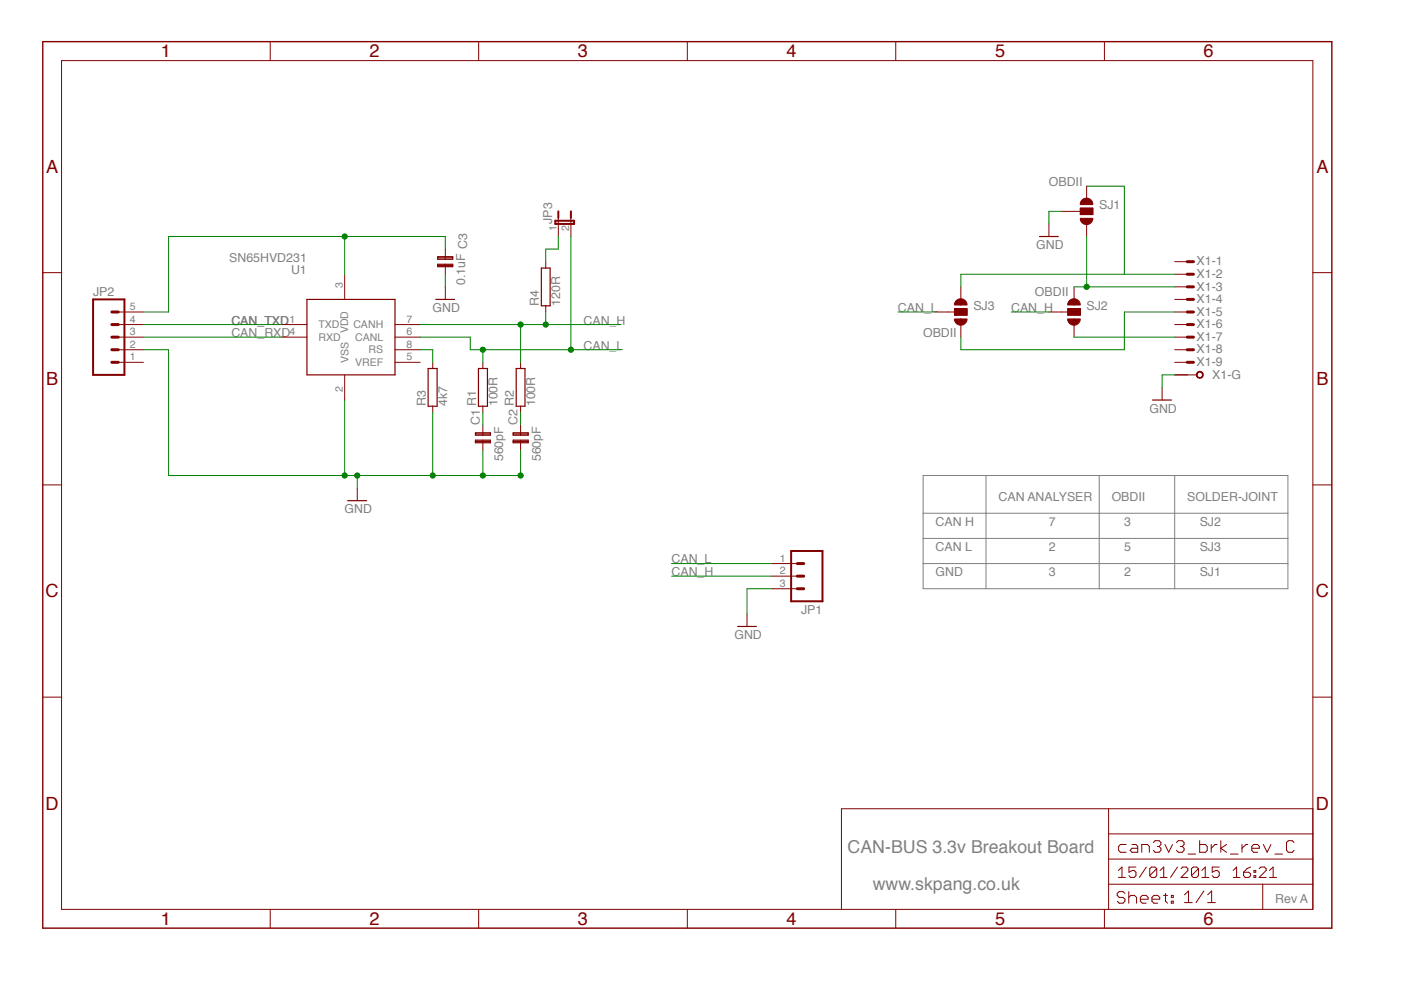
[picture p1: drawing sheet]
<svg xmlns="http://www.w3.org/2000/svg" width="297mm" height="210mm" viewBox="0 0 297 210" stroke-linecap="round" stroke-linejoin="round" font-family="sans-serif">
<g fill="none" stroke="#820000" stroke-width=".21">
<path d="M13 12.9h265.4v179.9h-265.4zM57.3 8.8v4.1M101.5 8.8v4.1M145.7 8.8v4.1M189.9 8.8v4.1M234.2 8.8v4.1M9.1 57.8h3.9M73.1 58.1v5.4M94.4 52.8v2.2M94.4 56v2.1M222.4 47.5v2.6M249.1 58.1h2.6"/>
<path d="M278.4 57.8h4M59.7 68.8h5.4M59.7 71.5h5.4M73.1 79.5v5.3M83.7 68.8h5.4M83.7 71.5h5.4M83.7 74.2h5.4M83.7 76.8h5.4M91.7 76.8v1.3M94.4 60.8v2.7M102.4 76.8v1.3M110.4 76.8v1.3"/>
<path d="M249.1 68.8h2.6M249.1 71.5h2.6M249.1 74.2h2.6M249.1 76.8h2.6M249.1 60.8h2.6M249.1 63.5h2.6M249.1 66.1h2.6M251.7 79.5h2M91.7 86.1v1.4M102.4 86.1v1.4M102.4 90.2v2.1M102.4 93.3v2.2"/>
<path d="M110.4 86.1v1.4M110.4 90.2v2.1M110.4 93.3v2.2M9.1 102.8h3.9M75.7 103.5v2.7M278.4 102.8h4M158.4 130.2v2.6M9.1 147.8h3.9M278.4 147.8h4M235 171.5v21.3M235 176.8h43.4M238.8 179.1h-1.3l-.3 .4v.8l.3 .4h1.3"/>
<path d="M240 179.1h.8l.4 .4v1.2h-1.2l-.4-.4 .4-.4h1.2M244.5 178.6l.4-.4h.9l.3 .4v.5l-.3 .4M245.3 179.5h.5M245.8 179.5l.3 .4v.4l-.3 .4h-.9l-.4-.4M247 179.1l.8 1.6 .8-1.6M249.4 178.6l.4-.4h.9l.3 .4v.5l-.3 .4M250.2 179.5h.5M250.7 179.5l.3 .4v.4l-.3 .4h-.9l-.4-.4M254.3 178.2v2.5h1.3l.4-.4v-.8l-.4-.4h-1.3M256.8 179.1v1.6M258 179.1h-.4l-.8 .8M258.8 178.2v2.5"/>
<path d="M260.1 179.1l-1.3 .8 1.3 .8M263.3 179.1v1.6M264.6 179.1h-.4l-.9 .8M265.4 179.9h1.6v-.4l-.4-.4h-.8l-.4 .4v.8l.4 .4h.8M267.9 179.1l.8 1.6 .8-1.6M274.4 178.6l-.4-.4h-.9l-.3 .4v1.7l.3 .4h.9l.4-.4M278.4 171.5h-100v21.3M57.3 192.8v4M101.5 192.8v4M145.7 192.8v4M189.9 192.8v4M234.2 192.8v4"/>
<path d="M235 187.5h43.4M235 182.1h43.4M237.1 184.6l.8-.8v2.2M237.1 186h1.5M238.5 189.4l-.4-.4h-.8l-.4 .4v.4l.4 .5h.8l.4 .4v.4l-.4 .4h-.8l-.4-.4M239.3 190.3l.4-.5h.8l.5 .5v1.2M239.3 189v2.5M240.8 183.8h-1.4v1.1l.7-.3h.4l.3 .3v.8l-.3 .3h-.8l-.3-.3M241.8 190.7h1.6v-.4l-.4-.5h-.8l-.4 .5v.8l.4 .4h.8M242.1 180.7v-1.6h1.2l.4 .4v1.2M243 183.8l-1.4 2.2M244.2 190.7h1.7v-.4l-.4-.5h-.8l-.5 .5v.8l.5 .4h.8"/>
<path d="M245.2 184.2v1.5l-.3 .3h-.8l-.3-.3M245.2 184.2l-.3-.4h-.8l-.3 .4v1.5M245.2 184.2l-1.4 1.5M246 186h1.4M246 184.6l.7-.8v2.2M246.7 189.8h.8M247.1 189.4v1.7l.4 .4M248.3 189.8h.5v.5h-.5zM248.3 191.1h.5v.4h-.5zM249.7 183.8l-1.5 2.2M250.4 184.2l.4-.4h.7l.4 .4v.4l-1.5 1.4h1.5M251.1 189.7l.9-.8v2.5"/>
<path d="M251.1 191.4h1.7M251.9 181.1h1.6M254.1 184.2v1.5l-.4 .3h-.7l-.4-.3M254.1 184.2l-.4-.4h-.7l-.4 .4v1.5M254.1 184.2l-1.5 1.5M254.8 186h1.5M254.8 184.6l.7-.8v2.2M255.2 188.9l-1.6 2.5M256 191.4h1.7M256 189.7l.9-.8v2.5M258.5 183.8h-1.5v1.1l.8-.3h.3l.4 .3v.8l-.4 .3h-.7l-.4-.3M260.9 181.1h1.6"/>
<path d="M261.5 186h1.4M261.5 184.6l.7-.8v2.2M263.7 184.9h1.1l.3 .4v.4l-.3 .3h-.8l-.3-.3zM265.1 183.8l-.7 .4-.7 .7M265.9 185.7h.3v.3h-.3zM265.9 184.6h.3v.3h-.3zM267 184.2l.3-.4h.8l.3 .4v.4l-1.4 1.4h1.4M267.7 187.5v5.3M269.2 186h1.4M269.2 184.6l.7-.8v2.2M270.3 181.1h1.6"/>
</g>
<path d="M9.1 8.8h273.3v188h-273.3z" fill="none" stroke="#820000" stroke-width=".3"/>
<g fill="none" stroke="#820000" stroke-width=".25">
<path d="M92.8 56h3.2v.5h-3.2zM92.8 54.4h3.2v.6h-3.2zM92.8 56.3h3.2M92.8 54.7h3.2M220.4 50.1h4M65.1 63.5h18.6v16h-18.6zM90.8 78.1h1.9v8h-1.9zM92.4 63.5h4M101.4 78.1h1.9v8h-1.9zM109.4 78.1h1.9v8h-1.9zM100.8 93.3h3.2v.6h-3.2zM100.8 91.8h3.2v.5h-3.2z"/>
<path d="M100.8 93.6h3.2M100.8 92h3.2M108.8 93.3h3.2v.6h-3.2zM108.8 91.8h3.2v.5h-3.2zM108.8 93.6h3.2M108.8 92h3.2M73.7 106.2h4M156.4 132.8h4"/>
</g>
<path d="M251.7 58.1h1.3M251.7 60.8h1.3M251.7 63.5h1.3M251.7 66.1h1.3M251.7 68.8h1.3M251.7 71.5h1.3M251.7 74.2h1.3M251.7 76.8h1.3" fill="none" stroke="#820000" stroke-width=".63"/>
<path d="M254 78.8a.75 .75 0 0 1 1.1 .4 .75 .75 0 0 1-.6 1 .75 .75 0 0 1-.9-.7h.2a.58 .58 0 0 1 .8-.5 .58 .58 0 0 1 .2 .9 .58 .58 0 0 1-1-.2v-.2h-.2z" fill-rule="evenodd" fill="#820000"/>
<path d="M115.7 55.5v1.3M118.4 46.2v3.9M121 46.2v3.9M249.1 55.5h2.6M115.7 64.8v1.3M249.1 79.5h2.6M254 78.8a.75 .75 0 0 1 1.1 .4 .75 .75 0 0 1-.6 1 .75 .75 0 0 1-.9-.7h.2a.58 .58 0 0 1 .8-.5 .58 .58 0 0 1 .2 .9 .58 .58 0 0 1-1-.2v-.2h-.2zM163.7 119.5h5.3M163.7 122.2h5.3M163.7 124.8h5.3" fill="none" stroke="#820000" stroke-width=".21"/>
<path d="M251.7 55.5h1.3M169 119.5h1.4M169 124.8h1.4M169 122.2h1.4" fill="none" stroke="#820000" stroke-width=".63"/>
<path d="M114.8 56.8h1.8v8h-1.8z" fill="none" stroke="#820000" stroke-width=".25"/>
<path d="M117.7 46.8h4v.7h-4zM118.4 44.8v1.4M121 44.8v1.4M167.7 116.8h6.7v10.7h-6.7z" fill="none" stroke="#820000" stroke-width=".42"/>
<path d="M229 46.3h2.7a1.33 1.33 0 0 1-1.3 1.3 1.33 1.33 0 0 1-1.4-1.3z" fill-rule="evenodd" fill="#820000"/>
<path d="M229 46.3h2.7a1.33 1.33 0 0 1-1.3 1.3 1.33 1.33 0 0 1-1.4-1.3z" fill="none" stroke="#820000" stroke-width=".21"/>
<path d="M229.4 42.4a1.33 1.33 0 0 1 1.5-.3 1.33 1.33 0 0 1 .8 1.3h-2.7l.2-.7z" fill-rule="evenodd" fill="#820000"/>
<path d="M227.7 44.8h1.3M229 44.1h2.7v1.4h-2.7zM229.4 42.4a1.33 1.33 0 0 1 1.5-.3 1.33 1.33 0 0 1 .8 1.3h-2.7l.2-.7z" fill="none" stroke="#820000" stroke-width=".21"/>
<path d="M229.1 44.1h2.6v1.4h-2.6z" fill="#820000"/>
<path d="M230.4 39.5v2.6M225.1 44.8h2.6M229.1 44.1h2.6v1.4h-2.6zM230.4 47.5v2.6" fill="none" stroke="#820000" stroke-width=".21"/>
<path d="M226.4 67.6h2.6a1.33 1.33 0 0 1-1.3 1.4 1.33 1.33 0 0 1-1.3-1.4z" fill-rule="evenodd" fill="#820000"/>
<path d="M226.4 67.6h2.6a1.33 1.33 0 0 1-1.3 1.4 1.33 1.33 0 0 1-1.3-1.4z" fill="none" stroke="#820000" stroke-width=".21"/>
<path d="M226.7 63.7a1.33 1.33 0 0 1 1.5-.3 1.33 1.33 0 0 1 .8 1.3h-2.6l.1-.6z" fill-rule="evenodd" fill="#820000"/>
<path d="M225.1 66.1h1.3M226.4 65.5h2.6v1.3h-2.6zM226.7 63.7a1.33 1.33 0 0 1 1.5-.3 1.33 1.33 0 0 1 .8 1.3h-2.6l.1-.6z" fill="none" stroke="#820000" stroke-width=".21"/>
<path d="M226.4 65.5h2.6v1.3h-2.6z" fill="#820000"/>
<path d="M222.4 66.1h2.7M226.4 65.5h2.6v1.3h-2.6zM227.7 60.8v2.7M227.7 68.8v2.7" fill="none" stroke="#820000" stroke-width=".21"/>
<path d="M202.4 67.6h2.6a1.33 1.33 0 0 1-1.3 1.4 1.33 1.33 0 0 1-1.3-1.4z" fill-rule="evenodd" fill="#820000"/>
<path d="M202.4 67.6h2.6a1.33 1.33 0 0 1-1.3 1.4 1.33 1.33 0 0 1-1.3-1.4z" fill="none" stroke="#820000" stroke-width=".21"/>
<path d="M202.7 63.7a1.33 1.33 0 0 1 1.5-.3 1.33 1.33 0 0 1 .8 1.3h-2.6l.1-.6z" fill-rule="evenodd" fill="#820000"/>
<path d="M201.1 66.1h1.3M202.4 65.5h2.6v1.3h-2.6zM202.7 63.7a1.33 1.33 0 0 1 1.5-.3 1.33 1.33 0 0 1 .8 1.3h-2.6l.1-.6z" fill="none" stroke="#820000" stroke-width=".21"/>
<path d="M202.4 65.5h2.6v1.3h-2.6z" fill="#820000"/>
<path d="M25.1 66.1h5.3M25.1 76.8h5.3M25.1 74.2h5.3M25.1 71.5h5.3M25.1 68.8h5.3M198.4 66.1h2.7M202.4 65.5h2.6v1.3h-2.6zM203.7 60.8v2.7M203.7 68.8v2.7M246.4 82.2v2.6" fill="none" stroke="#820000" stroke-width=".21"/>
<path d="M244.4 84.8h4" fill="none" stroke="#820000" stroke-width=".25"/>
<path d="M19.7 63.5h6.7v16h-6.7z" fill="none" stroke="#820000" stroke-width=".42"/>
<path d="M23.7 71.5h1.4M23.7 74.2h1.4M23.7 76.8h1.4M23.7 66.1h1.4M23.7 68.8h1.4" fill="none" stroke="#820000" stroke-width=".63"/>
<path d="M94.4 58.1v2.7M225.1 44.8h-2.7v2.7M30.4 74.2h5.3v26.6h74.7v-5.3M249.1 79.5h-2.7v2.7M73.1 84.8v16M91.7 87.5v13.3M102.4 95.5v5.3M75.7 100.8v2.7M163.7 124.8h-5.3v5.4" fill="none" stroke="#008100" stroke-width=".21"/>
<circle cx="73.1" cy="100.8" r=".55" fill="#008100"/>
<circle cx="73.1" cy="100.8" r=".55" fill="none" stroke="#008100" stroke-width=".21"/>
<circle cx="75.7" cy="100.8" r=".55" fill="#008100"/>
<circle cx="75.7" cy="100.8" r=".55" fill="none" stroke="#008100" stroke-width=".21"/>
<circle cx="91.7" cy="100.8" r=".55" fill="#008100"/>
<circle cx="91.7" cy="100.8" r=".55" fill="none" stroke="#008100" stroke-width=".21"/>
<circle cx="102.4" cy="100.8" r=".55" fill="#008100"/>
<circle cx="102.4" cy="100.8" r=".55" fill="none" stroke="#008100" stroke-width=".21"/>
<circle cx="110.4" cy="100.8" r=".55" fill="#008100"/>
<g fill="none" stroke="#008100" stroke-width=".21">
<path d="M118.4 50.1v2.7h-2.7v2.7M230.4 50.1v10.7M30.4 71.5h29.3M30.4 68.8h29.3M89.1 74.2h2.6v2.6M227.7 60.8h21.4M102.4 87.5v2.7M110.4 87.5v2.7"/>
<circle cx="110.4" cy="100.8" r=".55"/>
</g>
<circle cx="230.4" cy="60.8" r=".55" fill="#008100"/>
<g fill="none" stroke="#008100" stroke-width=".21">
<path d="M230.4 39.5h8v18.6M249.1 58.1h-45.4v2.7M89.1 68.8h42.6M110.4 68.8v8M115.7 66.1v2.7M214.4 66.1h8M227.7 71.5h21.4M249.1 66.1h-10.7v8.1h-34.7v-2.7M142.4 122.2h21.3"/>
<circle cx="230.4" cy="60.8" r=".55"/>
</g>
<circle cx="110.4" cy="68.8" r=".55" fill="#008100"/>
<circle cx="110.4" cy="68.8" r=".55" fill="none" stroke="#008100" stroke-width=".21"/>
<circle cx="115.7" cy="68.8" r=".55" fill="#008100"/>
<g fill="none" stroke="#008100" stroke-width=".21">
<path d="M121 50.1v24.1M89.1 71.5h10.6v2.7h32M102.4 74.2v2.6M190.4 66.1h8M142.4 119.5h21.3"/>
<circle cx="115.7" cy="68.8" r=".55"/>
</g>
<circle cx="102.4" cy="74.1" r=".55" fill="#008100"/>
<circle cx="102.4" cy="74.2" r=".55" fill="none" stroke="#008100" stroke-width=".21"/>
<circle cx="121" cy="74.1" r=".55" fill="#008100"/>
<g fill="none" stroke="#008100" stroke-width=".21">
<path d="M73.1 50.1v8M94.4 52.8v-2.7h-58.7v16h-5.3"/>
<circle cx="121" cy="74.2" r=".55"/>
</g>
<circle cx="73.1" cy="50.1" r=".55" fill="#008100"/>
<circle cx="73.1" cy="50.1" r=".55" fill="none" stroke="#008100" stroke-width=".21"/>
<path d="M195.7 100.8h77.4v24h-77.4zM195.7 108.8h77.4M195.7 114.2h77.4M195.7 119.5h77.4M209.1 100.8v24M233.1 100.8v24M249.1 100.8v24" fill="none" stroke="#808080" stroke-width=".21"/>
<g font-size="3.9" fill="#820000">
<text x="34.1" y="12.2">1</text>
<text x="78.3" y="12.2">2</text>
<text x="122.5" y="12.2">3</text>
<text x="166.8" y="12.2">4</text>
<text x="211" y="12.2">5</text>
<text x="255.2" y="12.2">6</text>
<text x="9.8" y="36.7">A</text>
<text x="279.1" y="36.7">A</text>
<text x="9.8" y="81.7">B</text>
<text x="279.1" y="81.7">B</text>
<text x="9.7" y="126.6">C</text>
<text x="279" y="126.6">C</text>
<text x="9.7" y="171.6">D</text>
<text x="279" y="171.6">D</text>
<text x="34.1" y="196.1">1</text>
<text x="78.3" y="196.1">2</text>
<text x="122.5" y="196.1">3</text>
<text x="166.8" y="196.1">4</text>
<text x="211" y="196.1">5</text>
<text x="255.2" y="196.1">6</text>
</g>
<g font-size="3.8" fill="#808080">
<text x="179.7" y="180.8">CAN-BUS 3.3v Breakout Board</text>
<text x="185" y="188.8">www.skpang.co.uk</text>
</g>
<g font-size="2.6" fill="#808080">
<text x="222.4" y="39.5">OBDII</text>
<text x="117" y="47.5" transform="rotate(-90 117 47.5)">JP3</text>
<text x="233" y="44.4">SJ1</text>
<text x="219.7" y="52.8">GND</text>
<text x="48.6" y="55.5">SN65HVD231</text>
<text x="61.7" y="58.1">U1</text>
<text x="253.7" y="58.9">X1-2</text>
<text x="253.7" y="56.3">X1-1</text>
<text x="19.7" y="62.7">JP2</text>
<text x="98.6" y="60.5" transform="rotate(-90 98.6 60.5)">0.1uF C3</text>
<text x="114.3" y="64.8" transform="rotate(-90 114.3 64.8)">R4</text>
<text x="118.8" y="64.8" transform="rotate(-90 118.8 64.8)">120R</text>
<text x="206.4" y="65.7">SJ3</text>
<text x="219.4" y="62.7">OBDII</text>
<text x="230.4" y="65.7">SJ2</text>
<text x="253.7" y="61.6">X1-3</text>
<text x="253.7" y="64.3">X1-4</text>
<text x="49.1" y="71.5">CAN_RXD</text>
<text x="49.1" y="68.8">CAN_TXD</text>
<text x="91.7" y="66.1">GND</text>
<text x="123.7" y="68.8">CAN_H</text>
<text x="190.4" y="66.1">CAN_L</text>
<text x="195.7" y="71.5">OBDII</text>
<text x="214.4" y="66.1">CAN_H</text>
<text x="253.7" y="66.9">X1-5</text>
<text x="253.7" y="69.6">X1-6</text>
<text x="123.7" y="74.1">CAN_L</text>
<text x="253.7" y="72.3">X1-7</text>
<text x="253.7" y="74.9">X1-8</text>
<text x="253.7" y="77.6">X1-9</text>
<text x="257" y="80.3">X1-G</text>
<text x="90.3" y="86.1" transform="rotate(-90 90.3 86.1)">R3</text>
<text x="94.8" y="86.1" transform="rotate(-90 94.8 86.1)">4k7</text>
<text x="100.9" y="86.1" transform="rotate(-90 100.9 86.1)">R1</text>
<text x="105.4" y="86.1" transform="rotate(-90 105.4 86.1)">100R</text>
<text x="108.9" y="86.1" transform="rotate(-90 108.9 86.1)">R2</text>
<text x="113.4" y="86.1" transform="rotate(-90 113.4 86.1)">100R</text>
<text x="243.7" y="87.5">GND</text>
<text x="101.7" y="90.1" transform="rotate(-90 101.7 90.1)">C1</text>
<text x="109.7" y="90.1" transform="rotate(-90 109.7 90.1)">C2</text>
<text x="106.6" y="97.8" transform="rotate(-90 106.6 97.8)">560pF</text>
<text x="114.6" y="97.8" transform="rotate(-90 114.6 97.8)">560pF</text>
<text x="211.7" y="106.1">CAN ANALYSER</text>
<text x="235.7" y="106.1">OBDII</text>
<text x="251.7" y="106.1">SOLDER-JOINT</text>
<text x="73.1" y="108.8">GND</text>
<text x="198.4" y="111.5">CAN H</text>
<text x="222.4" y="111.5">7</text>
<text x="238.4" y="111.5">3</text>
<text x="254.4" y="111.5">SJ2</text>
<text x="142.4" y="119.5">CAN_L</text>
<text x="198.4" y="116.8">CAN L</text>
<text x="222.4" y="116.8">2</text>
<text x="238.4" y="116.8">5</text>
<text x="254.4" y="116.8">SJ3</text>
<text x="142.4" y="122.1">CAN_H</text>
<text x="198.4" y="122.1">GND</text>
<text x="222.4" y="122.1">3</text>
<text x="238.4" y="122.1">2</text>
<text x="254.4" y="122.1">SJ1</text>
<text x="169.8" y="130.1">JP1</text>
<text x="155.7" y="135.5">GND</text>
<text x="270.4" y="191.4">Rev A</text>
</g>
<g font-size="2.2" fill="#808080">
<text x="118" y="49.1" transform="rotate(-90 118 49.1)">1</text>
<text x="120.7" y="49.1" transform="rotate(-90 120.7 49.1)">2</text>
<text x="27.5" y="65.8">5</text>
<text x="72.7" y="61" transform="rotate(-90 72.7 61)">3</text>
<text x="27.5" y="71.1">3</text>
<text x="27.5" y="68.4">4</text>
<text x="61.4" y="71.1">4</text>
<text x="61.4" y="68.4">1</text>
<text x="67.5" y="69.6">TXD</text>
<text x="73.9" y="70.7" transform="rotate(-90 73.9 70.7)">VDD</text>
<text x="74.9" y="69.6">CANH</text>
<text x="86.2" y="68.4">7</text>
<text x="86.2" y="71.1">6</text>
<text x="27.5" y="76.4">1</text>
<text x="27.5" y="73.8">2</text>
<text x="67.5" y="72.3">RXD</text>
<text x="73.9" y="77" transform="rotate(-90 73.9 77)">VSS</text>
<text x="75.3" y="72.3">CANL</text>
<text x="75.3" y="77.6">VREF</text>
<text x="78.1" y="74.9">RS</text>
<text x="86.2" y="73.8">8</text>
<text x="86.2" y="76.4">5</text>
<text x="72.7" y="83.2" transform="rotate(-90 72.7 83.2)">2</text>
<text x="165.4" y="119.1">1</text>
<text x="165.4" y="121.8">2</text>
<text x="165.4" y="124.4">3</text>
</g>
</svg>
